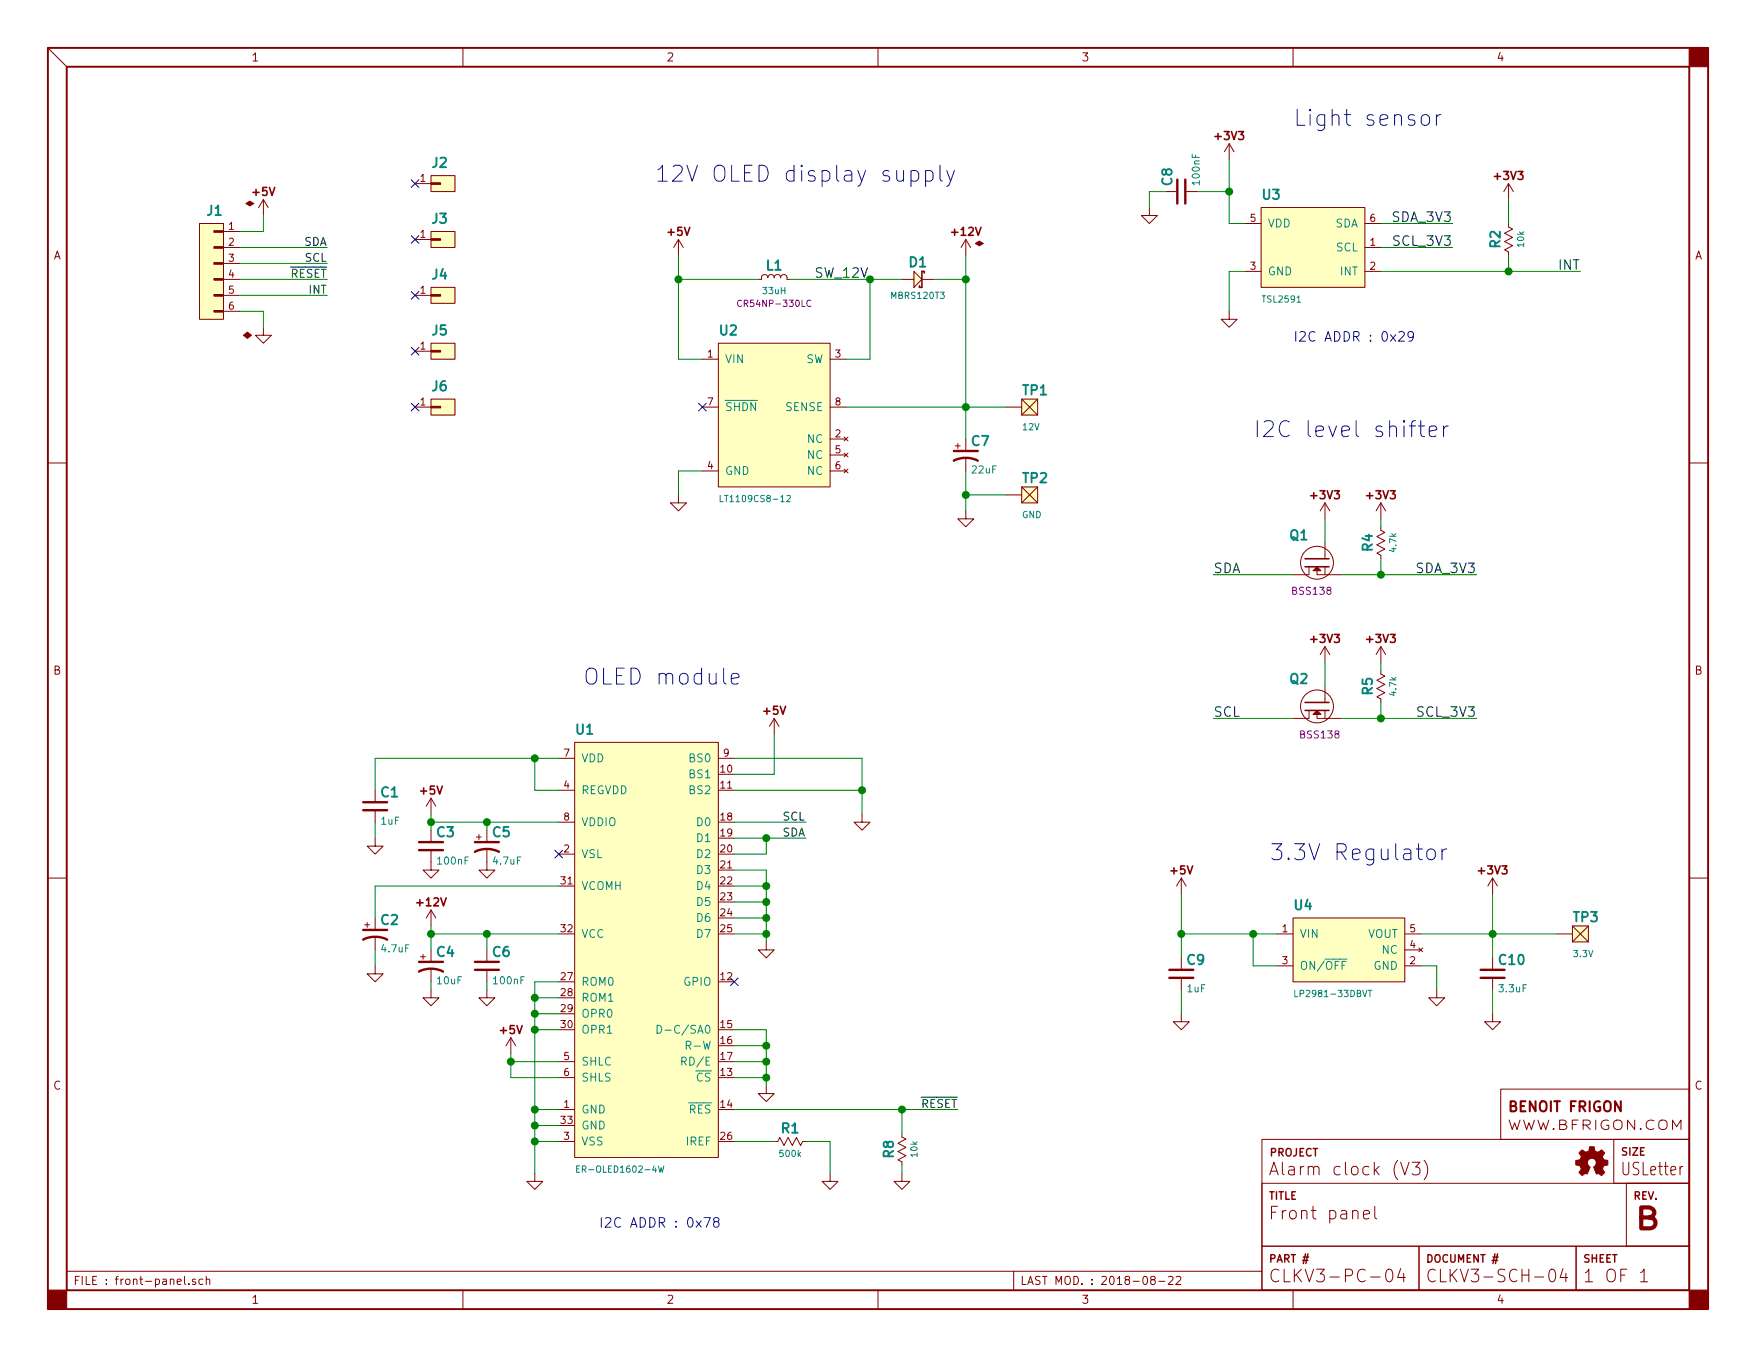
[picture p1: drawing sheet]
<svg xmlns="http://www.w3.org/2000/svg" width="279mm" height="216mm" viewBox="0 0 279 216" stroke-linecap="round" stroke-linejoin="round" font-family="sans-serif">
<g fill="none" stroke="#840000" stroke-width=".16">
<path d="M7.6 7.6l3 3M73.7 7.6v3M139.7 7.6v3M205.7 7.6v3M31.7 35.6h3.9v15.2h-3.9zM35.6 36.8h2.5M35.6 39.4h2.5M41.9 31.8l.8 1.2M41.9 31.8v2.5M41.9 31.8l-.8 1.2M66 29.2h2.6M66 38.1h2.6"/>
<path d="M68.6 27.9h3.8v2.6h-3.8zM68.6 36.8h3.8v2.6h-3.8zM107.9 38.1l-.7 1.3M107.9 38.1v2.5M107.9 38.1l.8 1.3M153.7 38.1l-.8 1.3M153.7 38.1v2.5M153.7 38.1l.7 1.3M182.9 33v1.3h1.2l-1.2 1.3-1.3-1.3h1.3M185.4 30.5h1.9M188.6 30.5h1.9M195.6 22.9l-.8 1.2"/>
<path d="M195.6 22.9v2.5M195.6 22.9l.7 1.2M198.1 35.6h2.6M200.7 33h16.5v12.7h-16.5zM217.2 39.4h2.5M217.2 35.6h2.5M240 35.6v.5l.7 .3-1.3 .7 1.3 .7-1.3 .6 1.3 .7-1.3 .7 .6 .3v.5M240 29.2v2.6M240 29.2l-.7 1.3M240 29.2l.8 1.3M35.6 44.5h2.5M35.6 47h2.5"/>
<path d="M35.6 41.9h2.5M35.6 49.5h2.5M41.9 52.1v1.2h-1.3l1.3 1.3 1.3-1.3h-1.3M66 47h2.6M66 55.9h2.6M68.6 45.7h3.8v2.6h-3.8zM68.6 54.6h3.8v2.6h-3.8zM111.8 57.2h2.5M114.3 54.6h17.8v22.9h-17.8zM120.6 44.5h.6a.54 .54 0 0 1 .3-.8 .54 .54 0 0 1 .7 .5v-.1a.51 .51 0 0 1 .5-.4 .51 .51 0 0 1 .5 .5v-.1a.51 .51 0 0 1 .6-.4 .51 .51 0 0 1 .4 .5 .54 .54 0 0 1 .7-.5 .54 .54 0 0 1 .3 .8h.5M132.1 57.2h2.5M143.5 44.5h1.9"/>
<path d="M145.4 43.2l1.3 1.3-1.3 1.2zM146.7 44.5h1.9M195.6 49.5v1.3h1.2l-1.2 1.3-1.3-1.3h1.3M198.1 43.2h2.6M217.2 43.2h2.5M7.6 73.7h3M66 64.8h2.6M68.6 63.5h3.8v2.5h-3.8zM107.9 78.7v1.3h1.3l-1.3 1.3-1.2-1.3h1.2M111.8 64.8h2.5M111.8 74.9h2.5M132.1 64.8h2.5"/>
<path d="M132.1 69.9h2.5M132.1 74.9h2.5M132.1 72.4h2.5M134.3 69.5l.6 .7M134.3 72.1l.6 .6M134.3 74.6l.6 .6M134.9 69.5l-.6 .7M134.9 72.1l-.6 .6M134.9 74.6l-.6 .6M153.7 69.9v1.9M153.7 73v1.9M160 64.8h2.6"/>
<path d="M160 78.7h2.6M162.6 63.5h2.5v2.5h-2.5zM162.6 77.5h2.5v2.5h-2.5zM162.6 63.5l2.5 2.5M162.6 77.5l2.5 2.5M165.1 63.5l-2.5 2.5M165.1 77.5l-2.5 2.5M268.8 73.7h3M153.7 81.3v1.3h1.2l-1.2 1.2-1.3-1.2h1.3M208.3 90.2v1.2h-2.6M209.5 90.8v.6h3.9M210.8 80v2.6"/>
<path d="M210.8 86.4v2.5M210.8 90.2v1.2M210.8 80l-.7 1.3M210.8 80l.8 1.3M219.7 83.8v.6l.6 .3-1.2 .7 1.2 .6-1.2 .7 1.2 .7-1.2 .6 .6 .3v.6M219.7 80v2.6M219.7 80l-.8 1.3M219.7 80l.8 1.3M91.4 118.1h22.9v66.1h-22.9zM123.2 114.3l-.8 1.3M123.2 114.3v2.5M123.2 114.3l.8 1.3"/>
<path d="M208.3 113v1.3h-2.6M209.5 113.7v.6h3.9M210.8 102.9v2.5M210.8 109.2v2.6M210.8 113v1.3M210.8 102.9l-.7 1.2M210.8 102.9l.8 1.2M219.7 106.7v.5l.6 .4-1.2 .6 1.2 .7-1.2 .7 1.2 .6-1.2 .7 .6 .3v.6M219.7 102.9v2.5M219.7 102.9l-.8 1.2M219.7 102.9l.8 1.2M7.6 139.7h3"/>
<path d="M59.7 133.4v1.2h1.3l-1.3 1.3-1.3-1.3h1.3M59.7 125.7v1.9M59.7 128.9v1.9M68.6 135.3v3.1h1.2l-1.2 1.3-1.3-1.3h1.3M68.6 127v2.5M68.6 132.1v1.9M68.6 127l-.8 1.3M68.6 127l.7 1.3M77.5 135.3v3.1h1.2l-1.2 1.3-1.3-1.3h1.3M77.5 132.1v1.9M88.9 125.7h2.5M88.9 135.9h2.5"/>
<path d="M88.9 120.7h2.5M88.9 130.8h2.5M114.3 125.7h2.5M114.3 138.4h2.5M114.3 120.7h2.5M137.2 129.5v1.3h1.2l-1.2 1.3-1.3-1.3h1.3M188 139.7l-.8 1.3M188 139.7v2.5M188 139.7l.7 1.3M237.5 139.7v2.5M237.5 139.7l-.8 1.3M237.5 139.7l.8 1.3"/>
<path d="M268.8 139.7h3M59.7 153.7v1.2h1.3l-1.3 1.3-1.3-1.3h1.3M59.7 146.1v1.9M59.7 149.2v1.9M68.6 157.5v1.3h1.2l-1.2 1.2-1.3-1.2h1.3M68.6 144.8v2.5M68.6 151.1v1.9M68.6 154.3v1.9M68.6 144.8l-.8 1.3M68.6 144.8l.7 1.3M77.5 157.5v1.3h1.2l-1.2 1.2-1.3-1.2h1.3M77.5 151.1v1.9"/>
<path d="M77.5 154.3v1.9M88.9 141h2.5M121.9 149.9v1.2h1.3l-1.3 1.3-1.3-1.3h1.3M188 152.4v1.9M188 155.6v1.9M203.2 148.6h2.5M203.2 153.7h2.5M205.7 146.1h17.8v10.1h-17.8zM223.5 148.6h2.6M223.5 153.7h2.6M223.5 151.1h2.6M225.8 150.8l.6 .6"/>
<path d="M226.4 150.8l-.6 .6M228.6 157.5v1.3h1.3l-1.3 1.2-1.3-1.2h1.3M237.5 152.4v1.9M237.5 155.6v1.9M247.6 148.6h2.6M250.2 147.3h2.5v2.6h-2.5zM250.2 147.3l2.5 2.6M252.7 147.3l-2.5 2.6M81.3 165.1l-.8 1.3M81.3 165.1v2.5M81.3 165.1l.7 1.3M88.9 176.5h2.5"/>
<path d="M88.9 168.9h2.5M88.9 171.5h2.5M121.9 172.7v1.3h1.3l-1.3 1.3-1.3-1.3h1.3M188 161.3v1.3h1.2l-1.2 1.2-1.3-1.2h1.3M237.5 161.3v1.3h1.3l-1.3 1.2-1.3-1.2h1.3M238.8 173.3h30v8h-30zM85.1 186.7v1.3h1.3l-1.3 1.2-1.3-1.2h1.3M88.9 181.6h2.5M123.2 181.6h.5l.4-.6 .6 1.2 .7-1.2 .7 1.2 .6-1.2 .7 1.2 .3-.6h.6M132.1 186.7v1.3h1.2l-1.2 1.2-1.3-1.2h1.3M143.5 180.3v.6l.6 .3-1.2 .7 1.2 .6-1.2 .7 1.2 .7-1.2 .6 .6 .4v.5M143.5 186.7v1.3h1.3l-1.3 1.2-1.3-1.2h1.3"/>
<path d="M200.8 188.3h68v10h-68zM200.8 181.3h68v24h-68zM200.8 198.3h25v7h-25zM216.9 193.2l1-.1-.1-.4-.6-.1-.3 .3v.7l.1 .2 .2 .1 .6-.1M218.7 191.9v1.7l.3 .3M222.9 184.9l.6 2 .7-2M224.7 184.9h1.2l-.7 .8a.59 .59 0 0 1 .7 .4v.4l-.2 .3-.7 .1-.3-.2M225.8 198.3h25v7h-25zM226.6 184.6a2.37 2.37 0 0 1 0 3.1M250.8 198.3h18v7h-18zM256.8 181.3h12v7h-12zM258.8 188.3h10v10h-10z"/>
<path d="M267.8 185.6l-.3 .1-.2 .3M7.6 205.7h3M10.6 202.3h190.2M29.4 203.1v1.1l.2 .2M30 204.2v.2M31.1 203.6l-.3-.1-.2 .2 .1 .2 .4 .1v.3h-.5M32.3 203.6l-.4-.1-.3 .2v.4l.2 .2h.5M32.8 203.6h.1a.31 .31 0 0 1 .5 .1v.7M32.8 203.1v1.3M73.7 205.3v3M139.7 205.3v3M161.3 202.3v3"/>
<path d="M183.3 203.6l-.2-.1v-.3l.2-.1h.4l.1 .2-.1 .2-.4 .1-.2 .3v.3l.2 .2h.3l.2-.3v-.2l-.2-.3M184.4 203.9h.9M185.9 203.2l.5-.1 .2 .1v.2l-.7 1h.7M187.1 203.2l.5-.1 .2 .1 .1 .2-.8 1h.8M205.7 205.3v3M220.7 202.1a.47 .47 0 0 1 .5-.2 .47 .47 0 0 1 .3 .4 1.04 1.04 0 0 1-.5 1.6 1.23 1.23 0 0 1-.3-1.8zM222.9 201.8l-.5 1.5h1.2M223.3 202.6v1.3M246.6 202.1a.45 .45 0 0 1 .5-.2 .45 .45 0 0 1 .3 .4 1.05 1.05 0 0 1-.5 1.6 1.29 1.29 0 0 1-.3-1.8zM248.7 201.8l-.5 1.5h1.2M249.1 202.6v1.3M261 202.5l.6-.6v2"/>
<path d="M261 203.9h1.2M268.8 205.7h3"/>
<circle cx="209.5" cy="89.5" r="2.62"/>
<circle cx="209.5" cy="112.4" r="2.62"/>
</g>
<path d="M237.5 200h.9" fill="none" stroke="#840000" stroke-width=".23"/>
<path d="M7.6 7.6h264.2v200.7h-264.2zM10.6 10.6h258.2v194.7h-258.2z" fill="none" stroke="#840000" stroke-width=".3"/>
<g fill="#840000" stroke="#840000" stroke-width=".16">
<path d="M7.6 205.3h3v3h-3z"/>
<path d="M268.8 205.3h3v3h-3z"/>
<path d="M268.8 7.6h3v3h-3z"/>
<path d="M251.5 183.2a.29 .29 0 0 1 .2-.2 .29 .29 0 0 1 .3 .1l.3 .2a.66 .66 0 0 0 .6-.8v-.1h.7l.1 .4a.56 .56 0 0 0 .4 .5 .56 .56 0 0 0 .7-.3l.2 .1a.31 .31 0 0 1 .3 .3 .31 .31 0 0 1-.2 .3l-.1 .3 .1 .5 .7 .1v.5a.3 .3 0 0 1-.1 .3 .3 .3 0 0 1-.3 0l-.2 .1-.2 .5 .1 .3a.28 .28 0 0 1 .2 .3 .28 .28 0 0 1-.2 .2l-.3 .2-.5-.3-.3 .1-.4-1.1a.73 .73 0 0 0 .4-1 .73 .73 0 0 0-1.1-.3 .73 .73 0 0 0-.1 1.1l.2 .2-.4 1.1-.3-.1-.3 .1a.3 .3 0 0 1-.3 .2 .3 .3 0 0 1-.2-.2l-.3-.3 .4-.5-.1-.4a.43 .43 0 0 0-.6-.2l-.2-.1v-.3a.27 .27 0 0 1 0-.4 .27 .27 0 0 1 .4 0l.3-.1 .2-.5-.4-.6z"/>
<path d="M155.2 38.7l.6-.3 .7 .3-.7 .4z"/>
<path d="M38.7 53.3l.7-.5 .6 .5-.6 .5z"/>
<path d="M39.1 32.4l.7-.4 .6 .4-.6 .4z"/>
<path d="M68.6 29.1h1.5v.2h-1.5z"/>
<path d="M68.6 38h1.5v.2h-1.5z"/>
<path d="M68.6 46.9h1.5v.2h-1.5z"/>
<path d="M68.6 55.8h1.5v.2h-1.5z"/>
<path d="M34 49.4h1.6v.3h-1.6z"/>
<path d="M34 46.9h1.6v.2h-1.6z"/>
<path d="M34 44.3h1.6v.3h-1.6z"/>
<path d="M34 41.8h1.6v.2h-1.6z"/>
<path d="M34 39.2h1.6v.3h-1.6z"/>
<path d="M34 36.7h1.6v.3h-1.6z"/>
<path d="M208.9 90.8l.6-.6 .7 .6z"/>
<path d="M208.9 113.7l.6-.7 .7 .7z"/>
<path d="M68.6 64.6h1.5v.3h-1.5z"/>
</g>
<g fill="#ffffc2" stroke="#ffffc2" stroke-width=".16">
<path d="M91.4 118.1h22.9v66.1h-22.9z"/>
<path d="M145.4 43.2l1.3 1.3-1.3 1.2z"/>
<path d="M68.6 27.9h3.8v2.6h-3.8z"/>
<path d="M68.6 36.8h3.8v2.6h-3.8z"/>
<path d="M68.6 45.7h3.8v2.6h-3.8z"/>
<path d="M68.6 54.6h3.8v2.6h-3.8z"/>
<path d="M162.6 63.5h2.5v2.5h-2.5z"/>
<path d="M162.6 77.5h2.5v2.5h-2.5z"/>
<path d="M114.3 54.6h17.8v22.9h-17.8z"/>
<path d="M31.7 35.6h3.9v15.2h-3.9z"/>
<path d="M205.7 146.1h17.8v10.1h-17.8z"/>
<path d="M68.6 63.5h3.8v2.5h-3.8z"/>
<path d="M250.2 147.3h2.5v2.6h-2.5z"/>
<path d="M200.7 33h16.5v12.7h-16.5z"/>
</g>
<g fill="none" stroke="#008484" stroke-width=".16">
<path d="M114.6 78.8v1h.5M125.2 78.9l.4-.1 .1 .1 .1 .2-.7 .7h.7M206 157.6v1h.5M213.2 152.6h1.1M214.1 153h-.6v1.2M217.7 157.6h.6M218 157.6v1M104.5 163.1a.64 .64 0 0 1 .8 .7 .64 .64 0 0 1-.8 .6zM108.5 168.9l.6-.1 .1-.2-.1-.3-.1-.1h-.5v1.3M109.2 166.3l.7-.1v-.4l-.2-.1h-.5v1.2M91.7 186h.4M92.2 185.5h-.5v1h.5"/>
<path d="M104.7 185.5l.3 1 .2-.7 .2 .7 .2-1"/>
</g>
<g fill="none" stroke="#840000" stroke-width=".38">
<path d="M187.3 28.6v3.8M188.6 28.6v3.8M151.8 73.3a4.2 4.2 0 0 1 3.8 0M151.8 71.8h3.8M57.8 128.9h3.8M57.8 127.6h3.8M66.7 135.3h3.8M66.7 134h3.8M75.6 135.5a4.2 4.2 0 0 1 3.8 0M75.6 134h3.8M57.8 149.5a4.2 4.2 0 0 1 3.8 0M57.8 148h3.8"/>
<path d="M66.7 154.6a4.2 4.2 0 0 1 3.8 0M66.7 153h3.8M75.6 154.3h3.8M75.6 153h3.8M186.1 154.3h3.8M186.1 155.6h3.8M235.6 154.3h3.8M235.6 155.6h3.8"/>
</g>
<path d="M118 47.8a.46 .46 0 0 0-.7 .4 .46 .46 0 0 0 .7 .5M129 47.8a.46 .46 0 0 0-.6 .4 .46 .46 0 0 0 .6 .5" fill="none" stroke="#840084" stroke-width=".16"/>
<path d="M147.1 43.4v-.2h-.4v2.5h-.4v-.2M207.6 88.9h3.9M207.6 90.2h3.9M207.6 111.8h3.9M207.6 113h3.9" fill="none" stroke="#840000" stroke-width=".25"/>
<g fill="none" stroke="#0000c2" stroke-width=".16">
<path d="M226.2 18.5a.69 .69 0 0 1 .7-.3 .69 .69 0 0 1 .6 .5v.8a.68 .68 0 0 1-.7 .5 .68 .68 0 0 1-.7-.5zM228.5 18.2v1.7M229.3 18.2a.64 .64 0 0 0-.8 .5M145 27.3l.2-.2h.5l.5 .5v.7l-.3 .4-.2 .1h-.5l-.2-.1M147.3 27.3l.2-.2h.5l.2 .2 .3 .3v.7l-.3 .4-.2 .1h-.5l-.2-.1M147.3 27.1v2.6M149.6 26.3v2.1l.1 .3 .2 .1M150.6 27.1l.7 1.7M151.9 27.1l-.9 2.3-.4 .3M222.6 52.9v-.1a.61 .61 0 0 1 .8 .1v.5l-.9 .9h.9M224.9 53.4l-.3 .3-.4-.1a.61 .61 0 0 1-.1-.7l.2-.1 .5 .1a1.06 1.06 0 0 1-.3 1.4h-.3M224.3 67.8h.9"/>
<path d="M225.2 66.9l-.5 .2-.1 .2v2.2M225.7 67.8h1M226.1 66.9v2.2l.1 .2 .5 .2M227.4 68.6l1.2-.2-.1-.5-.3-.1h-.4l-.3 .1-.1 .2v1l.1 .2 .3 .2h.4l.3-.2M229.7 67.8v1.7M230.4 67.8a.69 .69 0 0 0-.7 .4M116.4 108l1.2-.3-.2-.4-.2-.2h-.5l-.3 .4v1l.1 .2 .2 .1h.5l.2-.1M227.2 135.3a.69 .69 0 0 1 .6-.2 .69 .69 0 0 1 .6 .5v.7a.7 .7 0 0 1-.7 .5 .7 .7 0 0 1-.7-.5v-.7zM229.4 135.1v1.7M230.2 135.1a.69 .69 0 0 0-.8 .5M112 193.7h1l-.6 1.5M113.8 194.4l-.3-.3 .1-.2 .2-.2 .5 .2v.3l-.5 .2a.48 .48 0 0 0-.3 .4 .48 .48 0 0 0 .3 .4h.3a.48 .48 0 0 0 .3-.4 .48 .48 0 0 0-.3-.4"/>
</g>
<g fill="none" stroke="#000084" stroke-width=".16">
<path d="M65.4 28.6l1.2 1.2M65.4 37.5l1.2 1.2M66.6 28.6l-1.2 1.2M66.6 37.5l-1.2 1.2M65.4 46.4l1.2 1.2M65.4 55.3l1.2 1.2M66.6 46.4l-1.2 1.2M66.6 55.3l-1.2 1.2M65.4 64.2l1.2 1.2M66.6 64.2l-1.2 1.2M111.2 64.2l1.2 1.2M112.4 64.2l-1.2 1.2"/>
<path d="M88.3 135.3l1.2 1.2M89.5 135.3l-1.2 1.2M116.2 155.6l1.2 1.2M117.4 155.6l-1.2 1.2"/>
</g>
<g fill="none" stroke="#008400" stroke-width=".16">
<path d="M38.1 39.4h14M41.9 34.3v2.5h-3.8M185.4 30.5h-2.5v2.5M190.5 30.5h5.1M195.6 25.4v10.2h2.5M219.7 39.4h11.4M219.7 35.6h11.4M240 31.8v3.8M38.1 49.5h3.8v2.6M38.1 41.9h14M38.1 44.5h14M38.1 47h14"/>
<path d="M107.9 44.5h12.7M107.9 40.6v16.6h3.9M125.7 44.5h17.8M138.4 44.5v12.7h-3.8M148.6 44.5h5.1M153.7 40.6v29.3M198.1 43.2h-2.5v6.3M219.7 43.2h31.8M240 40.6v2.6M111.8 74.9h-3.9v3.8M134.6 64.8h25.4M153.7 74.9v6.4"/>
<path d="M153.7 78.7h6.3M193 91.4h12.7M210.8 82.6v3.8M213.4 91.4h21.5M219.7 82.6v1.2M219.7 88.9v2.5M123.2 116.8v6.4h-6.4M193 114.3h12.7M210.8 105.4v3.8M213.4 114.3h21.5M219.7 105.4v1.3M219.7 111.8v2.5"/>
<path d="M59.7 130.8v2.6M68.6 130.8h20.3M68.6 129.5v2.6M77.5 130.8v1.3M85.1 120.7v5h3.8M88.9 120.7h-29.2v5M116.8 138.4h5.1v11.5M116.8 133.4h11.5M116.8 130.8h11.5M116.8 125.7h20.4M116.8 120.7h20.4v8.8M121.9 133.4v2.5h-5.1"/>
<path d="M59.7 151.1v2.6M68.6 148.6h20.3M68.6 147.3v3.8M68.6 156.2v1.3M77.5 148.6v2.5M77.5 156.2v1.3M85.1 158.8h3.8M88.9 156.2h-3.8v30.5M88.9 141h-29.2v5.1M116.8 148.6h5.1M116.8 146.1h5.1M116.8 143.5h5.1"/>
<path d="M116.8 141h5.1M188 148.6h15.2M188 142.2v10.2M188 157.5v3.8M199.4 148.6v5.1h3.8M226.1 148.6h21.5M226.1 153.7h2.5v3.8M237.5 142.2v10.2M237.5 157.5v3.8M81.3 168.9h7.6M81.3 167.6v3.9h7.6M85.1 179.1h3.8"/>
<path d="M85.1 176.5h3.8M85.1 161.3h3.8M85.1 163.8h3.8M116.8 176.5h35.6M116.8 163.8h5.1v8.9M116.8 168.9h5.1M116.8 171.5h5.1M116.8 166.4h5.1M143.5 176.5v3.8M85.1 181.6h3.8M116.8 181.6h6.4M128.3 181.6h3.8v5.1"/>
<path d="M143.5 185.4v1.3"/>
</g>
<g fill="#008400" stroke="#008400" stroke-width=".25">
<circle cx="85.1" cy="181.6" r=".51"/>
<circle cx="85.1" cy="179.1" r=".51"/>
<circle cx="85.1" cy="176.5" r=".51"/>
<circle cx="85.1" cy="158.8" r=".51"/>
<circle cx="85.1" cy="161.3" r=".51"/>
<circle cx="85.1" cy="163.8" r=".51"/>
<circle cx="81.3" cy="168.9" r=".51"/>
<circle cx="121.9" cy="148.6" r=".51"/>
<circle cx="121.9" cy="146.1" r=".51"/>
<circle cx="121.9" cy="143.5" r=".51"/>
<circle cx="121.9" cy="141" r=".51"/>
<circle cx="121.9" cy="133.4" r=".51"/>
<circle cx="121.9" cy="171.5" r=".51"/>
<circle cx="121.9" cy="168.9" r=".51"/>
<circle cx="68.6" cy="148.6" r=".51"/>
<circle cx="77.5" cy="130.8" r=".51"/>
<circle cx="77.5" cy="148.6" r=".51"/>
<circle cx="85.1" cy="120.7" r=".51"/>
<circle cx="68.6" cy="130.8" r=".51"/>
<circle cx="121.9" cy="166.4" r=".51"/>
<circle cx="138.4" cy="44.5" r=".51"/>
<circle cx="108" cy="44.5" r=".51"/>
<circle cx="153.7" cy="44.5" r=".51"/>
<circle cx="153.7" cy="64.8" r=".51"/>
<circle cx="153.7" cy="78.7" r=".51"/>
<circle cx="143.5" cy="176.5" r=".51"/>
<circle cx="195.6" cy="30.5" r=".51"/>
<circle cx="137.2" cy="125.7" r=".51"/>
<circle cx="199.4" cy="148.6" r=".51"/>
<circle cx="188" cy="148.6" r=".51"/>
<circle cx="237.5" cy="148.6" r=".51"/>
<circle cx="219.7" cy="91.4" r=".51"/>
<circle cx="219.7" cy="114.3" r=".51"/>
<circle cx="240" cy="43.2" r=".51"/>
</g>
<text font-size="4.6" fill="#840000" x="259.8" y="195.6">B</text>
<g font-size="3.5" fill="#0000c2">
<text x="205.7" y="20.1">Light sensor</text>
<text x="104.1" y="29">12V OLED display supply</text>
<text x="199.4" y="69.6">I2C level shifter</text>
<text x="92.7" y="109">OLED module</text>
<text x="201.9" y="136.9">3.3V Regulator</text>
</g>
<g font-size="2.8" fill="#840000">
<text x="201.8" y="187">Alarm clock (V3)</text>
<text x="257.8" y="187">USLetter</text>
<text x="201.8" y="194">Front panel</text>
<text x="201.8" y="204">CLKV3-PC-04</text>
<text x="226.8" y="204">CLKV3-SCH-04</text>
<text x="251.8" y="204">1 OF 1</text>
</g>
<text font-size="2.2" fill="#840000" x="239.8" y="176.9">BENOIT FRIGON</text>
<g font-size="2.1" fill="#008484">
<text x="68.8" y="26.7">J2</text>
<text x="186.5" y="29.5" transform="rotate(-90 186.5 29.5)">C8</text>
<text x="33" y="34.3">J1</text>
<text x="68.8" y="35.6">J3</text>
<text x="200.9" y="31.8">U3</text>
<text x="238.7" y="39.4" transform="rotate(-90 238.7 39.4)">R2</text>
<text x="68.8" y="44.4">J4</text>
<text x="121.9" y="43">L1</text>
<text x="144.7" y="42.5">D1</text>
<text x="68.8" y="53.3">J5</text>
<text x="114.6" y="53.3">U2</text>
<text x="68.8" y="62.2">J6</text>
<text x="162.8" y="62.9">TP1</text>
<text x="154.6" y="70.9">C7</text>
<text x="162.8" y="76.8">TP2</text>
<text x="205.3" y="85.9">Q1</text>
<text x="218.4" y="87.7" transform="rotate(-90 218.4 87.7)">R4</text>
<text x="205.3" y="108.8">Q2</text>
<text x="218.4" y="110.5" transform="rotate(-90 218.4 110.5)">R5</text>
<text x="91.7" y="116.8">U1</text>
<text x="60.7" y="126.8">C1</text>
<text x="69.5" y="133.2">C3</text>
<text x="78.4" y="133.2">C5</text>
<text x="60.7" y="147.1">C2</text>
<text x="206" y="144.8">U4</text>
<text x="250.4" y="146.7">TP3</text>
<text x="69.5" y="152.2">C4</text>
<text x="78.4" y="152.2">C6</text>
<text x="188.9" y="153.5">C9</text>
<text x="238.6" y="153.5">C10</text>
<text x="124.4" y="180.3">R1</text>
<text x="142.2" y="184.2" transform="rotate(-90 142.2 184.2)">R8</text>
</g>
<g font-size="2.1">
<text x="221.7" y="35.3">SDA_3V3</text>
<text x="221.9" y="39.1">SCL_3V3</text>
<text x="129.5" y="44.2">SW_12V</text>
<text x="248" y="42.9">INT</text>
<text x="193" y="91.2">SDA</text>
<text x="225.5" y="91.2">SDA_3V3</text>
<text x="193" y="114">SCL</text>
<text x="225.8" y="114">SCL_3V3</text>
</g>
<g font-size="2.1" fill="#0000c2">
<text x="205.7" y="54.4">I2C ADDR : 0x29</text>
<text x="95.2" y="195.3">I2C ADDR : 0x78</text>
</g>
<text font-size="2.1" fill="#840000" x="239.8" y="179.8">WWW.BFRIGON.COM</text>
<g font-size="1.8" fill="#840000">
<text x="40.2" y="9.8">1</text>
<text x="106.2" y="9.8">2</text>
<text x="172.2" y="9.8">3</text>
<text x="238.3" y="9.8">4</text>
<text x="193.5" y="22.3">+3V3</text>
<text x="237.9" y="28.6">+3V3</text>
<text x="40.3" y="31.2">+5V</text>
<text x="8.5" y="41.3">A</text>
<text x="106.3" y="37.5">+5V</text>
<text x="151.6" y="37.5">+12V</text>
<text x="269.6" y="41.3">A</text>
<text x="208.7" y="79.4">+3V3</text>
<text x="217.6" y="79.4">+3V3</text>
<text x="8.5" y="107.3">B</text>
<text x="208.7" y="102.3">+3V3</text>
<text x="217.6" y="102.3">+3V3</text>
<text x="269.6" y="107.3">B</text>
<text x="121.6" y="113.7">+5V</text>
<text x="67" y="126.4">+5V</text>
<text x="186.4" y="139.1">+5V</text>
<text x="235.4" y="139.1">+3V3</text>
<text x="66.5" y="144.2">+12V</text>
<text x="79.7" y="164.5">+5V</text>
<text x="8.5" y="173.4">C</text>
<text x="269.6" y="173.4">C</text>
<text x="11.6" y="204.4">FILE : front-panel.sch</text>
<text x="40.2" y="207.4">1</text>
<text x="106.2" y="207.4">2</text>
<text x="162.3" y="204.4">LAST MOD. : 2018-08-22</text>
<text x="172.2" y="207.4">3</text>
<text x="238.3" y="207.4">4</text>
</g>
<g font-size="1.8">
<text x="48.3" y="39.1">SDA</text>
<text x="48.5" y="41.7">SCL</text>
<text x="46.2" y="44.2">RESET</text>
<text x="49.2" y="46.7">INT</text>
<text x="124.5" y="130.6">SCL</text>
<text x="124.5" y="133.1">SDA</text>
<text x="146.5" y="176.3">RESET</text>
</g>
<g font-size="1.8" fill="#008484">
<text x="201.7" y="36.2">VDD</text>
<text x="212.4" y="36.2">SDA</text>
<text x="212.6" y="40">SCL</text>
<text x="201.7" y="43.8">GND</text>
<text x="213.3" y="43.8">INT</text>
<text x="115.3" y="57.8">VIN</text>
<text x="128.2" y="57.8">SW</text>
<text x="115.3" y="65.4">SHDN</text>
<text x="125.1" y="65.4">SENSE</text>
<text x="128.5" y="70.5">NC</text>
<text x="115.3" y="75.6">GND</text>
<text x="128.5" y="73">NC</text>
<text x="128.5" y="75.6">NC</text>
<text x="92.5" y="121.3">VDD</text>
<text x="109.9" y="123.8">BS1</text>
<text x="109.9" y="121.3">BS0</text>
<text x="92.5" y="126.4">REGVDD</text>
<text x="92.5" y="131.4">VDDIO</text>
<text x="109.9" y="126.4">BS2</text>
<text x="111" y="131.4">D0</text>
<text x="92.5" y="136.5">VSL</text>
<text x="111" y="134">D1</text>
<text x="111" y="136.5">D2</text>
<text x="92.5" y="141.6">VCOMH</text>
<text x="111" y="139.1">D3</text>
<text x="111" y="141.6">D4</text>
<text x="92.5" y="149.2">VCC</text>
<text x="111" y="144.1">D5</text>
<text x="111" y="146.7">D6</text>
<text x="111" y="149.2">D7</text>
<text x="206.8" y="149.2">VIN</text>
<text x="217.6" y="149.2">VOUT</text>
<text x="206.8" y="154.3">ON/OFF</text>
<text x="218.6" y="154.3">GND</text>
<text x="219.9" y="151.8">NC</text>
<text x="92.5" y="156.8">ROM0</text>
<text x="92.5" y="159.4">ROM1</text>
<text x="92.5" y="161.9">OPR0</text>
<text x="108.9" y="156.8">GPIO</text>
<text x="92.5" y="164.5">OPR1</text>
<text x="106.2" y="164.5">D-C/SA0</text>
<text x="109.8" y="167">R-W</text>
<text x="92.5" y="169.5">SHLC</text>
<text x="92.5" y="172.1">SHLS</text>
<text x="109.1" y="169.5">RD/E</text>
<text x="110.8" y="172.1">CS</text>
<text x="92.5" y="177.2">GND</text>
<text x="92.5" y="179.7">GND</text>
<text x="109.7" y="177.2">RES</text>
<text x="92.5" y="182.2">VSS</text>
<text x="109.2" y="182.2">IREF</text>
</g>
<g font-size="1.7" fill="#840000">
<text x="201.9" y="184">PROJECT</text>
<text x="257.8" y="183.8">SIZE</text>
<text x="201.8" y="190.9">TITLE</text>
<text x="259.8" y="190.9">REV.</text>
<text x="201.8" y="200.9">PART #</text>
<text x="226.8" y="200.9">DOCUMENT #</text>
<text x="251.8" y="200.9">SHEET</text>
</g>
<g font-size="1.6" fill="#840000">
<text x="66.9" y="29">1</text>
<text x="199" y="35.3">5</text>
<text x="218" y="35.3">6</text>
<text x="36.4" y="36.6">1</text>
<text x="36.4" y="39.1">2</text>
<text x="36.4" y="41.7">3</text>
<text x="66.9" y="37.8">1</text>
<text x="218" y="39.1">1</text>
<text x="36.4" y="44.2">4</text>
<text x="36.4" y="46.7">5</text>
<text x="66.9" y="46.7">1</text>
<text x="199" y="42.9">3</text>
<text x="218" y="42.9">2</text>
<text x="36.4" y="49.3">6</text>
<text x="66.9" y="55.6">1</text>
<text x="112.6" y="56.9">1</text>
<text x="132.9" y="56.9">3</text>
<text x="66.9" y="64.5">1</text>
<text x="112.6" y="64.5">7</text>
<text x="132.9" y="64.5">8</text>
<text x="132.9" y="69.6">2</text>
<text x="112.6" y="74.7">4</text>
<text x="132.9" y="72.1">5</text>
<text x="132.9" y="74.7">6</text>
<text x="89.7" y="125.5">4</text>
<text x="89.7" y="120.4">7</text>
<text x="114.7" y="122.9">10</text>
<text x="114.7" y="125.5">11</text>
<text x="115.1" y="120.4">9</text>
<text x="89.7" y="130.6">8</text>
<text x="114.7" y="130.6">18</text>
<text x="89.7" y="135.6">2</text>
<text x="114.7" y="133.1">19</text>
<text x="114.7" y="135.6">20</text>
<text x="89.3" y="140.7">31</text>
<text x="114.7" y="138.2">21</text>
<text x="114.7" y="140.7">22</text>
<text x="114.7" y="143.3">23</text>
<text x="89.3" y="148.3">32</text>
<text x="114.7" y="145.8">24</text>
<text x="114.7" y="148.3">25</text>
<text x="204" y="148.3">1</text>
<text x="224.4" y="148.3">5</text>
<text x="89.3" y="156">27</text>
<text x="114.7" y="156">12</text>
<text x="204" y="153.4">3</text>
<text x="224.4" y="153.4">2</text>
<text x="224.4" y="150.9">4</text>
<text x="89.3" y="158.5">28</text>
<text x="89.3" y="161">29</text>
<text x="89.3" y="163.6">30</text>
<text x="114.7" y="163.6">15</text>
<text x="114.7" y="166.1">16</text>
<text x="89.7" y="168.7">5</text>
<text x="89.7" y="171.2">6</text>
<text x="114.7" y="171.2">13</text>
<text x="114.7" y="168.7">17</text>
<text x="89.3" y="178.8">33</text>
<text x="89.7" y="176.3">1</text>
<text x="114.7" y="176.3">14</text>
<text x="89.7" y="181.4">3</text>
<text x="114.7" y="181.4">26</text>
</g>
<g font-size="1.6" fill="#008484">
<text x="190.9" y="29.3" transform="rotate(-90 190.9 29.3)">100nF</text>
<text x="154.7" y="75.3">22uF</text>
<text x="60.7" y="131.2">1uF</text>
<text x="69.8" y="137.5">100nF</text>
<text x="78.6" y="137.5">4.7uF</text>
<text x="60.8" y="151.5">4.7uF</text>
<text x="69.6" y="156.6">10uF</text>
<text x="78.7" y="156.6">100nF</text>
<text x="189" y="157.9">1uF</text>
<text x="238.6" y="157.9">3.3uF</text>
</g>
<g font-size="1.6" fill="#840084">
<text x="205.8" y="94.6">BSS138</text>
<text x="207" y="117.5">BSS138</text>
</g>
<g font-size="1.4" fill="#008484">
<text x="242.5" y="39.2" transform="rotate(-90 242.5 39.2)">10k</text>
<text x="121.5" y="46.8">33uH</text>
<text x="142" y="47.5">MBRS120T3</text>
<text x="201" y="48.1">TSL2591</text>
<text x="162.8" y="68.5">12V</text>
<text x="115.3" y="79.9">LT1109CS8-12</text>
<text x="162.6" y="82.4">GND</text>
<text x="222.2" y="87.7" transform="rotate(-90 222.2 87.7)">4.7k</text>
<text x="222.2" y="110.6" transform="rotate(-90 222.2 110.6)">4.7k</text>
<text x="250.5" y="152.3">3.3V</text>
<text x="206.7" y="158.6">LP2981-33DBVT</text>
<text x="124.2" y="184.1">500k</text>
<text x="146" y="184" transform="rotate(-90 146 184)">10k</text>
<text x="92.6" y="186.6">ER-OLED1602-4W</text>
</g>
<text font-size="1.4" fill="#840084" x="118" y="48.8">CR54NP-330LC</text>
<g font-size="1.4" fill="#840000">
<text x="152" y="71.4">+</text>
<text x="75.8" y="133.6">+</text>
<text x="58" y="147.6">+</text>
<text x="66.9" y="152.7">+</text>
</g>
</svg>
